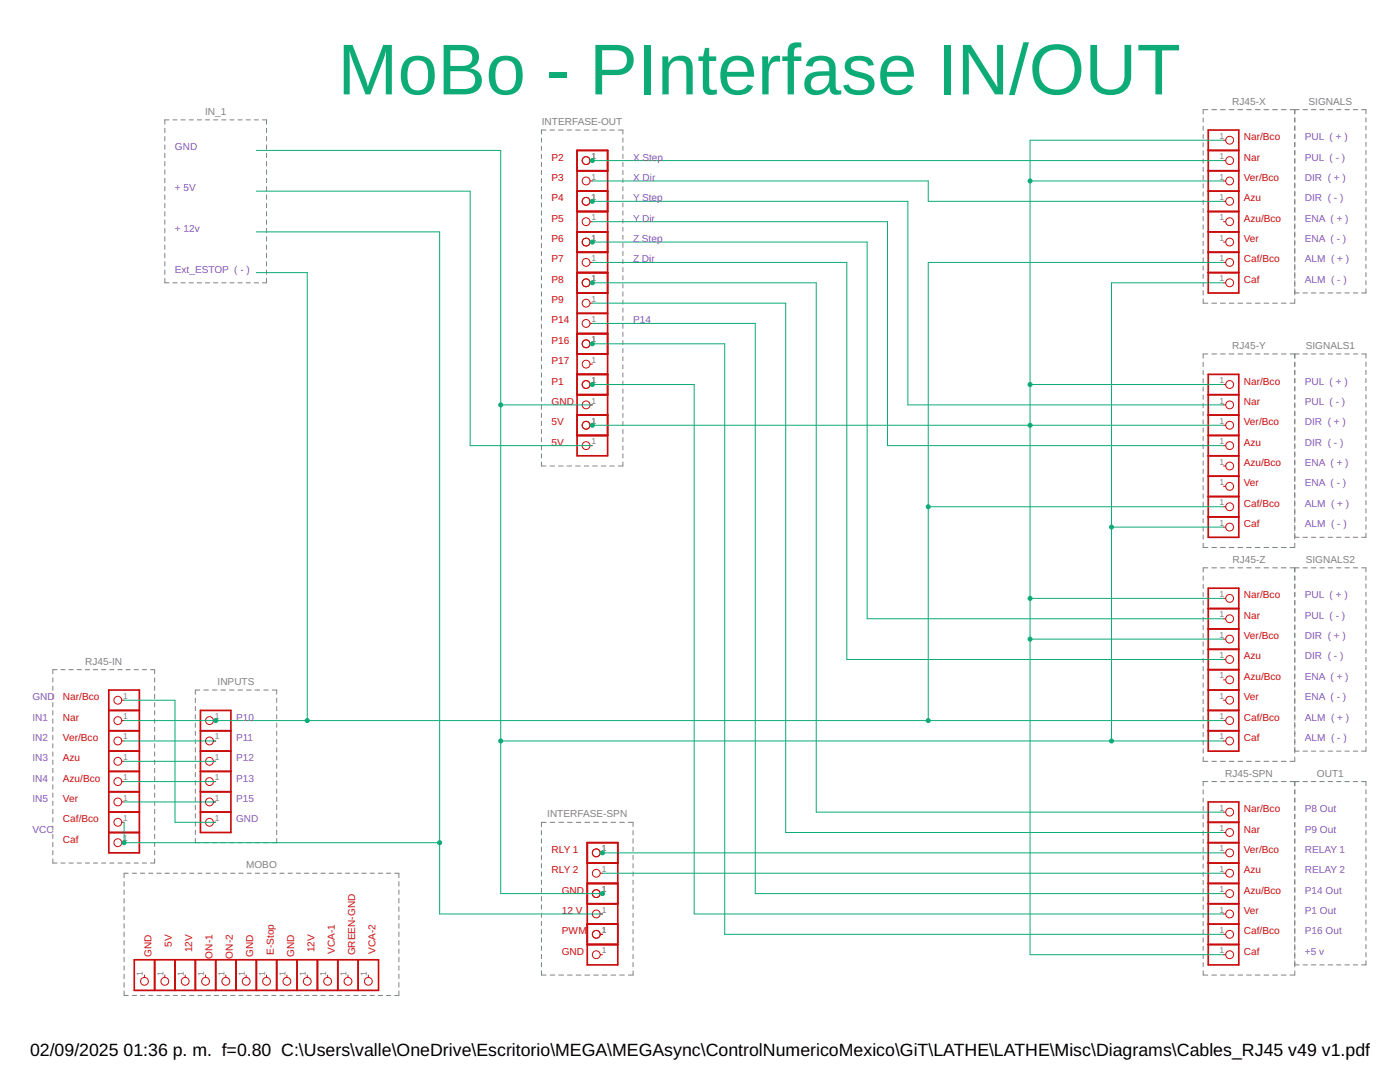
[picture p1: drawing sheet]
<svg xmlns="http://www.w3.org/2000/svg" width="279mm" height="216mm" viewBox="0 0 279 216" stroke-linecap="round" stroke-linejoin="round" font-family="sans-serif">
<g fill="none" stroke="#808080" stroke-width=".2">
<path d="M32.9 25.6v.9M32.9 27.2v.9M32.9 28.9v.9M32.9 30.6v.9M32.9 32.2v.9M32.9 33.9v.9M32.9 35.6v.8M32.9 37.2v.9M32.9 38.9v.9M33.7 23.9h-.8v.9M34.5 23.9h.8M36.1 23.9h.9"/>
<path d="M37.8 23.9h.8M39.4 23.9h.8M41 23.9h.8M42.6 23.9h.9M44.3 23.9h.8M45.9 23.9h.8M47.5 23.9h.8M49.1 23.9h.9M50.8 23.9h.8M52.4 23.9h.8v.9M53.2 25.6v.9M53.2 27.2v.9"/>
<path d="M53.2 28.9v.9M53.2 30.6v.9M53.2 32.2v.9M53.2 33.9v.9M53.2 35.6v.8M53.2 37.2v.9M53.2 38.9v.9M108.1 27.6v.8M108.1 29.2v.8M108.1 30.8v.8M108.1 32.4v.8M108.1 34v.8"/>
<path d="M108.1 35.6v.8M108.1 37.3v.8M108.1 38.9v.8M109 26h-.9v.8M109.7 26h1M111.5 26h.9M113.2 26h.9M114.9 26h.9M116.6 26h.9M118.3 26h.9M120 26h.9M121.7 26h.9"/>
<path d="M123.4 26h.9v.8M124.3 27.6v.8M124.3 29.2v.8M124.3 30.8v.8M124.3 32.4v.8M124.3 34v.8M124.3 35.6v.8M124.3 37.3v.8M124.3 38.9v.8M240.1 23.5v.9M240.1 25.2v.8M240.1 26.8v.8"/>
<path d="M240.1 28.4v.9M240.1 30.1v.8M240.1 31.7v.9M240.1 33.4v.8M240.1 35v.9M240.1 36.7v.8M240.1 38.3v.8M240.1 39.9v.9M241 21.9h-.9v.8M241.9 21.9h.9M243.6 21.9h.9M245.3 21.9h1"/>
<path d="M247.1 21.9h.9M248.8 21.9h.9M250.5 21.9h1M252.3 21.9h.9M254 21.9h.9M255.7 21.9h1M257.5 21.9h1.8M258.4 21.9v.8M258.4 23.5v.9M258.4 25.1v.9M258.4 26.8v.8M258.4 28.4v.9"/>
<path d="M258.4 30v.9M258.4 31.6v1M258.4 33.3v.9M258.4 34.9v1M258.4 36.5v1M258.4 38.1v1M258.4 39.8v1M260.1 21.9h.8M261.7 21.9h.9M263.4 21.9h.9M265.1 21.9h.8M266.7 21.9h.9"/>
<path d="M268.4 21.9h.9M270.1 21.9h.9M271.7 21.9h.9v.8M272.6 23.5v.8M272.6 25.1v.9M272.6 26.8v.8M272.6 28.4v.8M272.6 30v.8M272.6 31.6v.8M272.6 33.3v.8M272.6 34.9v.8M272.6 36.5v.8"/>
<path d="M272.6 38.1v.8M272.6 39.8v.8M32.9 40.6v.8M32.9 42.2v.9M32.9 43.9v.9M32.9 45.6v.8M32.9 47.2v.9M32.9 48.9v.9M32.9 50.6v.8M32.9 52.2v.9M32.9 53.9v.9M32.9 55.6v.8h.8"/>
<path d="M34.5 56.4h.8M36.1 56.4h.9M37.8 56.4h.8M39.4 56.4h.8M41 56.4h.8M42.6 56.4h.9M44.3 56.4h.8M45.9 56.4h.8M47.5 56.4h.8M49.1 56.4h.9M50.8 56.4h.8M53.2 40.6v.8"/>
<path d="M53.2 42.2v.9M53.2 43.9v.9M53.2 45.6v.8M53.2 47.2v.9M53.2 48.9v.9M53.2 50.6v.8M53.2 52.2v.9M53.2 53.9v.9M53.2 55.6v.8h-.8M108.1 40.5v.8M108.1 42.1v.8M108.1 43.7v.8"/>
<path d="M108.1 45.3v.8M108.1 46.9v.9M108.1 48.6v.8M108.1 50.2v.8M108.1 51.8v.8M108.1 53.4v.8M108.1 55v.8M108.1 56.6v.8M108.1 58.3v.8M108.1 59.9v.8M124.3 40.5v.8M124.3 42.1v.8"/>
<path d="M124.3 43.7v.8M124.3 45.3v.8M124.3 46.9v.9M124.3 48.6v.8M124.3 50.2v.8M124.3 51.8v.8M124.3 53.4v.8M124.3 55v.8M124.3 56.6v.8M124.3 58.3v.8M124.3 59.9v.8M240.1 41.6v.8"/>
<path d="M240.1 43.2v.9M240.1 44.9v.8M240.1 46.5v.8M240.1 48.2v.8M240.1 49.8v.8M240.1 51.4v.9M240.1 53.1v.8M240.1 54.7v.9M240.1 56.4v.8M240.1 58v.8M240.1 59.6v.9h.9M258.4 41.4v1"/>
<path d="M258.4 43v1.1M258.4 44.6v1.1M258.4 46.2v1.1M258.4 47.9v1.1M258.4 49.5v1.1M258.4 51.1v1.2M258.4 52.7v1.2M258.4 54.4v1.2M258.4 56v1.2M258.4 57.6v1.2M258.4 59.6v.9h-.9M258.4 58.5h.9"/>
<path d="M260.1 58.5h.8M261.7 58.5h.9M263.4 58.5h.9M265.1 58.5h.8M266.7 58.5h.9M268.4 58.5h.9M270.1 58.5h.9M272.6 41.4v.8M272.6 43v.8M272.6 44.6v.9M272.6 46.2v.9M272.6 47.9v.8"/>
<path d="M272.6 49.5v.8M272.6 51.1v.9M272.6 52.7v.9M272.6 54.4v.8M272.6 56v.8M272.6 57.6v.9h-.9M108.1 61.5v.8M108.1 63.1v.8M108.1 64.7v.8M108.1 66.3v.8M108.1 67.9v.9M108.1 69.6v.8"/>
<path d="M108.1 71.2v.8M108.1 72.8v.8M108.1 74.4v.8M108.1 76v.8M108.1 77.6v.8M108.1 79.2v.9M124.3 61.5v.8M124.3 63.1v.8M124.3 64.7v.8M124.3 66.3v.8M124.3 67.9v.9M124.3 69.6v.8"/>
<path d="M124.3 71.2v.8M124.3 72.8v.8M124.3 74.4v.8M124.3 76v.8M124.3 77.6v.8M124.3 79.2v.9M240.1 72.3v.8M240.1 73.9v.9M240.1 75.6v.8M240.1 77.2v.8M240.1 78.8v.9M241 70.6h-.9v.9"/>
<path d="M241.9 60.5h.9M241.9 70.6h.9M243.6 60.5h.9M243.6 70.6h.9M245.3 60.5h1M245.3 70.6h1M247.1 60.5h.9M247.1 70.6h.9M248.8 60.5h.9M248.8 70.6h.9M250.5 60.5h1M250.5 70.6h1"/>
<path d="M252.3 60.5h.9M252.3 70.6h.9M254 60.5h.9M254 70.6h.9M255.7 60.5h1M255.7 70.6h1M257.5 70.6h1.8M258.4 70.6v.9M258.4 72.3v.8M258.4 73.9v.9M258.4 75.5v.9M258.4 77.1v.9"/>
<path d="M258.4 78.8v.9M260.1 70.6h.8M261.7 70.6h.9M263.4 70.6h.9M265.1 70.6h.8M266.7 70.6h.9M268.4 70.6h.9M270.1 70.6h.9M271.7 70.6h.9v.9M272.6 72.3v.8M272.6 73.9v.8M272.6 75.5v.8"/>
<path d="M272.6 77.1v.9M272.6 78.8v.8M108.1 80.9v.8M108.1 82.5v.8M108.1 84.1v.8M108.1 85.7v.8M108.1 87.3v.8M108.1 88.9v.9M108.1 90.6v.8M108.1 92.2v.8h.9M109.7 93h1M111.5 93h.9"/>
<path d="M113.2 93h.9M114.9 93h.9M116.6 93h.9M118.3 93h.9M120 93h.9M121.7 93h.9M124.3 80.9v.8M124.3 82.5v.8M124.3 84.1v.8M124.3 85.7v.8M124.3 87.3v.8M124.3 88.9v.9"/>
<path d="M124.3 90.6v.8M124.3 92.2v.8h-.9M240.1 80.5v.8M240.1 82.1v.9M240.1 83.8v.8M240.1 85.4v.9M240.1 87.1v.8M240.1 88.7v.8M240.1 90.3v.9M240.1 92v.8M240.1 93.6v.9M240.1 95.3v.8"/>
<path d="M240.1 96.9v.8M240.1 98.6v.8M258.4 80.4v.9M258.4 82v1M258.4 83.6v1M258.4 85.3v1M258.4 86.9v1M258.4 88.5v1M258.4 90.1v1.1M258.4 91.8v1M258.4 93.4v1.1M258.4 95v1.1"/>
<path d="M258.4 96.6v1.1M258.4 98.3v1.1M258.4 99.9v1.1M272.6 80.4v.8M272.6 82v.8M272.6 83.6v.9M272.6 85.3v.8M272.6 86.9v.8M272.6 88.5v.8M272.6 90.1v.9M272.6 91.8v.8M272.6 93.4v.8"/>
<path d="M272.6 95v.8M272.6 96.6v.9M272.6 98.3v.8M272.6 99.9v.8M240.1 100.2v.8M240.1 101.8v.9M240.1 103.5v.8M240.1 105.1v.9M240.1 106.8v.8M240.1 108.4v.8h.9M240.1 114.9v.9M240.1 116.6v.8"/>
<path d="M240.1 118.2v.9M240.1 119.9v.8M241 113.3h-.9v.9M241.9 109.2h.9M241.9 113.3h.9M243.6 109.2h.9M243.6 113.3h.9M245.3 109.2h1M245.3 113.3h1M247.1 109.2h.9M247.1 113.3h.9M248.8 109.2h.9"/>
<path d="M248.8 113.3h.9M250.5 109.2h1M250.5 113.3h1M252.3 109.2h.9M252.3 113.3h.9M254 109.2h.9M254 113.3h.9M255.7 109.2h1M255.7 113.3h1M257.5 113.3h1.8M258.4 101.5v1.2M258.4 103.1v1.2"/>
<path d="M258.4 104.8v1.2M258.4 106.4v1.2M258.4 108.4v.8h-.9M258.4 113.3v.9M258.4 114.9v.9M258.4 116.5v.9M258.4 118.2v.9M258.4 119.8v.9M258.4 107.2h.9M260.1 113.3h.8M260.1 107.2h.8M261.7 113.3h.9"/>
<path d="M261.7 107.2h.9M263.4 113.3h.9M263.4 107.2h.9M265.1 113.3h.8M265.1 107.2h.8M266.7 113.3h.9M266.7 107.2h.9M268.4 113.3h.9M268.4 107.2h.9M270.1 113.3h.9M270.1 107.2h.9M271.7 113.3h.9v.8"/>
<path d="M272.6 101.5v.8M272.6 103.1v.9M272.6 104.8v.8M272.6 106.4v.8h-.9M272.6 114.9v.9M272.6 116.5v.9M272.6 118.2v.8M272.6 119.8v.8M10.5 135.3v.8M10.5 136.9v.9M10.5 138.5v.9M11.4 133.6h-.9v.9"/>
<path d="M12.2 133.6h.8M13.8 133.6h.8M15.4 133.6h.8M17 133.6h.9M18.6 133.6h.9M20.3 133.6h.8M21.9 133.6h.8M23.5 133.6h.9M25.1 133.6h.9M26.8 133.6h.8M28.4 133.6h.8M30 133.6h.9v.9"/>
<path d="M30.9 135.3v.8M30.9 136.9v.9M30.9 138.5v.9M39 139.3v.9M39.9 137.7h-.9v.8M40.7 137.7h.9M42.4 137.7h.9M44.1 137.7h.9M45.8 137.7h.9M47.5 137.7h.9M49.2 137.7h.9M50.9 137.7h.9"/>
<path d="M52.6 137.7h.9M54.3 137.7h.9v.8M55.2 139.3v.9M240.1 121.5v.8M240.1 123.1v.9M240.1 124.8v.8M240.1 126.4v.9M240.1 128.1v.8M240.1 129.7v.9M240.1 131.4v.8M240.1 133v.8M240.1 134.6v.9"/>
<path d="M240.1 136.3v.8M240.1 137.9v.9M240.1 139.6v.8M258.4 121.4v.9M258.4 123v1M258.4 124.7v.9M258.4 126.3v1M258.4 127.9v1M258.4 129.5v1.1M258.4 131.2v1M258.4 132.8v1M258.4 134.4v1.1"/>
<path d="M258.4 136.1v1M258.4 137.7v1.1M258.4 139.3v1.1M272.6 121.4v.9M272.6 123v.9M272.6 124.7v.8M272.6 126.3v.8M272.6 127.9v.9M272.6 129.5v.9M272.6 131.2v.8M272.6 132.8v.8M272.6 134.4v.9"/>
<path d="M272.6 136.1v.8M272.6 137.7v.8M272.6 139.3v.8M10.5 140.2v.8M10.5 141.8v.9M10.5 143.5v.8M10.5 145.1v.8M10.5 146.7v.9M10.5 148.4v.8M10.5 150v.9M10.5 151.7v.8M10.5 153.3v.9"/>
<path d="M10.5 155v.8M10.5 156.6v.8M10.5 158.2v.9M10.5 159.9v.8M30.9 140.2v.8M30.9 141.8v.9M30.9 143.5v.8M30.9 145.1v.8M30.9 146.7v.9M30.9 148.4v.8M30.9 150v.9M30.9 151.7v.8"/>
<path d="M30.9 153.3v.9M30.9 155v.8M30.9 156.6v.8M30.9 158.2v.9M30.9 159.9v.8M39 141v.8M39 142.6v.9M39 144.3v.8M39 145.9v.8M39 147.6v.8M39 149.2v.9M39 150.9v.8"/>
<path d="M39 152.5v.8M39 154.1v.9M39 155.8v.8M39 157.4v.9M39 159.1v.8M55.2 141v.8M55.2 142.6v.9M55.2 144.3v.8M55.2 145.9v.8M55.2 147.6v.8M55.2 149.2v.9M55.2 150.9v.8"/>
<path d="M55.2 152.5v.8M55.2 154.1v.9M55.2 155.8v.8M55.2 157.4v.9M55.2 159.1v.8M240.1 141.2v.8M240.1 142.9v.8M240.1 144.5v.8M240.1 146.1v.9M240.1 147.8v.8M240.1 149.4v.9M240.1 151.1v.8h.9"/>
<path d="M240.1 157.6v.9M240.1 159.3v.8M241 156h-.9v.8M241.9 151.9h.9M241.9 156h.9M243.6 151.9h.9M243.6 156h.9M245.3 151.9h1M245.3 156h1M247.1 151.9h.9M247.1 156h.9M248.8 151.9h.9"/>
<path d="M248.8 156h.9M250.5 151.9h1M250.5 156h1M252.3 151.9h.9M252.3 156h.9M254 151.9h.9M254 156h.9M255.7 151.9h1M255.7 156h1M257.5 156h1.8M258.4 140.9v1.1M258.4 142.6v1.1"/>
<path d="M258.4 144.2v1.1M258.4 145.8v1.2M258.4 147.4v1.2M258.4 149.1v1.2M258.4 151.1v.8h-.9M258.4 156v.8M258.4 157.6v.9M258.4 159.2v.9M258.4 149.9h.9M260.1 156h.8M260.1 149.9h.8M261.7 156h.9"/>
<path d="M261.7 149.9h.9M263.4 156h.9M263.4 149.9h.9M265.1 156h.8M265.1 149.9h.8M266.7 156h.9M266.7 149.9h.9M268.4 156h.9M268.4 149.9h.9M270.1 156h.9M270.1 149.9h.9M271.7 156h.9v.8"/>
<path d="M272.6 140.9v.9M272.6 142.6v.8M272.6 144.2v.8M272.6 145.8v.8M272.6 147.4v.9M272.6 149.1v.8h-.9M272.6 157.6v.8M272.6 159.2v.8M10.5 161.5v.9M10.5 163.2v.8M10.5 164.8v.9M10.5 166.5v.8"/>
<path d="M10.5 168.1v.8M10.5 169.7v.9M10.5 171.4v.8h.9M12.2 172.2h.8M13.8 172.2h.8M15.4 172.2h.8M17 172.2h.9M18.6 172.2h.9M20.3 172.2h.8M21.9 172.2h.8M23.5 172.2h.9M24.8 175.9v.9"/>
<path d="M24.8 177.6v.9M24.8 179.3v.9M25.1 172.2h.9M25.6 174.2h-.8v.9M26.4 174.2h.8M26.8 172.2h.8M28 174.2h.9M28.4 172.2h.8M29.7 174.2h.8M30.9 161.5v.9M30.9 163.2v.8M30.9 164.8v.9"/>
<path d="M30.9 166.5v.8M30.9 168.1v.8M30.9 169.7v.9M30.9 171.4v.8h-.9M31.3 174.2h.9M32.9 174.2h.9M34.6 174.2h.8M36.2 174.2h.9M37.8 174.2h.9M39 160.7v.9M39 162.4v.8M39 164v.9"/>
<path d="M39 165.7v.8M39 167.3v.8h.9M39.5 174.2h.8M40.7 168.1h.9M41.1 174.2h.9M42.4 168.1h.9M42.8 174.2h.8M44.1 168.1h.9M44.4 174.2h.8M45.8 168.1h.9M46 174.2h.9M47.5 168.1h.9"/>
<path d="M47.7 174.2h.8M49.2 168.1h.9M49.3 174.2h.8M50.9 168.1h.9M50.9 174.2h.9M52.6 174.2h.8M52.6 168.1h.9M54.2 174.2h.9M55.2 160.7v.9M55.2 162.4v.8M55.2 164v.9M55.2 165.7v.8"/>
<path d="M55.2 167.3v.8h-.9M55.9 174.2h.8M57.5 174.2h.8M59.1 174.2h.9M60.8 174.2h.8M62.4 174.2h.8M64.1 174.2h.8M65.7 174.2h.8M67.3 174.2h.9M69 174.2h.8M70.6 174.2h.8M72.2 174.2h.9"/>
<path d="M73.9 174.2h.8M75.5 174.2h.8M77.1 174.2h.9M78.8 174.2h.8v.9M79.6 175.9v.9M79.6 177.6v.9M79.6 179.3v.9M108.1 165.7v.9M108.1 167.4v.8M108.1 169v.9M108.1 170.7v.8M108.1 172.3v.9"/>
<path d="M108.1 174v.8M108.1 175.6v.9M108.1 177.2v.9M108.1 178.9v.8M109 164.1h-.9v.8M109.8 164.1h.9M111.5 164.1h1M113.3 164.1h.9M115 164.1h.9M116.7 164.1h1M118.5 164.1h.9M120.2 164.1h.9"/>
<path d="M121.9 164.1h1M123.7 164.1h.9M125.4 164.1h.9v.8M126.3 165.7v.9M126.3 167.4v.8M126.3 169v.9M126.3 170.7v.8M126.3 172.3v.9M126.3 174v.8M126.3 175.6v.9M126.3 177.2v.9M126.3 178.9v.8"/>
<path d="M240.1 160.9v.8M240.1 162.5v.9M240.1 164.2v.8M240.1 165.8v.9M240.1 167.4v.9M240.1 169.1v.8M240.1 170.7v.9M240.1 172.4v.8M240.1 174v.9M240.1 175.7v.8M240.1 177.3v.8M240.1 178.9v.9"/>
<path d="M258.4 160.8v.9M258.4 162.5v.9M258.4 164.1v.9M258.4 165.7v1M258.4 167.3v1M258.4 169v.9M258.4 170.6v1M258.4 172.2v1M258.4 173.8v1.1M258.4 175.5v1M258.4 177.1v1M258.4 178.7v1.1"/>
<path d="M272.6 160.8v.9M272.6 162.5v.8M272.6 164.1v.8M272.6 165.7v.8M272.6 167.3v.9M272.6 169v.8M272.6 170.6v.8M272.6 172.2v.8M272.6 173.8v.9M272.6 175.5v.8M272.6 177.1v.8M272.6 178.7v.8"/>
<path d="M24.8 181v.8M24.8 182.6v.9M24.8 184.3v.9M24.8 186v.9M24.8 187.7v.9M24.8 189.4v.8M24.8 191v.9M24.8 192.7v.9M24.8 194.4v.9M24.8 196.1v.9M24.8 197.7v.9h.8M26.4 198.6h.8"/>
<path d="M28 198.6h.9M29.7 198.6h.8M31.3 198.6h.9M32.9 198.6h.9M34.6 198.6h.8M36.2 198.6h.9M37.8 198.6h.9M39.5 198.6h.8M41.1 198.6h.9M42.8 198.6h.8M44.4 198.6h.8M46 198.6h.9"/>
<path d="M47.7 198.6h.8M49.3 198.6h.8M50.9 198.6h.9M52.6 198.6h.8M54.2 198.6h.9M55.9 198.6h.8M57.5 198.6h.8M59.1 198.6h.9M60.8 198.6h.8M62.4 198.6h.8M64.1 198.6h.8M65.7 198.6h.8"/>
<path d="M67.3 198.6h.9M69 198.6h.8M70.6 198.6h.8M72.2 198.6h.9M73.9 198.6h.8M75.5 198.6h.8M77.1 198.6h.9M79.6 181v.8M79.6 182.6v.9M79.6 184.3v.9M79.6 186v.9M79.6 187.7v.9"/>
<path d="M79.6 189.4v.8M79.6 191v.9M79.6 192.7v.9M79.6 194.4v.9M79.6 196.1v.9M79.6 197.7v.9h-.8M108.1 180.6v.8M108.1 182.2v.8M108.1 183.8v.9M108.1 185.5v.8M108.1 187.1v.9M108.1 188.8v.8"/>
<path d="M108.1 190.4v.9M108.1 192.1v.8M108.1 193.7v.9h.9M109.8 194.6h.9M111.5 194.6h1M113.3 194.6h.9M115 194.6h.9M116.7 194.6h1M118.5 194.6h.9M120.2 194.6h.9M121.9 194.6h1M123.7 194.6h.9"/>
<path d="M126.3 193.7v.9h-.9M126.3 180.6v.8M126.3 182.2v.8M126.3 183.8v.9M126.3 185.5v.8M126.3 187.1v.9M126.3 188.8v.8M126.3 190.4v.9M126.3 192.1v.8M240.1 180.6v.8M240.1 182.2v.9M240.1 183.9v.8"/>
<path d="M240.1 185.5v.9M240.1 187.2v.8M240.1 188.8v.8M240.1 190.4v.9M240.1 192.1v.8M240.1 193.7v.9h.9M241.9 194.6h.9M243.6 194.6h.9M245.3 194.6h1M247.1 194.6h.9M248.8 194.6h.9M250.5 194.6h1"/>
<path d="M252.3 194.6h.9M254 194.6h.9M255.7 194.6h1M258.4 180.3v1.1M258.4 182v1.1M258.4 183.6v1.1M258.4 185.2v1.2M258.4 186.8v1.2M258.4 188.5v1.1M258.4 190.1v1.2M258.4 191.7v1.2M258.4 193.7v.9h-.9"/>
<path d="M258.4 192.5h.9M260.1 192.5h.8M261.7 192.5h.9M263.4 192.5h.9M265.1 192.5h.8M266.7 192.5h.9M268.4 192.5h.9M270.1 192.5h.9M272.6 180.3v.9M272.6 182v.8M272.6 183.6v.8M272.6 185.2v.8"/>
<path d="M272.6 186.8v.9M272.6 188.5v.8M272.6 190.1v.8M272.6 191.7v.8h-.9"/>
</g>
<g fill="none" stroke="#c90d0c" stroke-width=".34">
<path d="M115.2 30h6.1v61h-6.1zM115.2 34.1h6.1M115.2 38.1h6.1M241.1 30h6.1M241.1 26h6.1v32.5h-6.1zM241.1 34.1h6.1M241.1 38.1h6.1M115.2 42.2h6.1M115.2 46.3h6.1M115.2 50.3h6.1M115.2 54.4h6.1M115.2 58.5h6.1"/>
<path d="M241.1 42.2h6.1M241.1 46.3h6.1M241.1 50.3h6.1M241.1 54.4h6.1M115.2 62.5h6.1M115.2 66.6h6.1M115.2 70.6h6.1M115.2 74.7h6.1M115.2 78.8h6.1M241.1 74.7h6.1v32.5h-6.1zM241.1 78.8h6.1M115.2 82.8h6.1"/>
<path d="M115.2 86.9h6.1M241.1 82.8h6.1M241.1 86.9h6.1M241.1 91h6.1M241.1 95h6.1M241.1 99.1h6.1M241.1 117.4h6.1v32.5h-6.1zM241.1 103.1h6.1M21.7 137.7h6.1v32.5h-6.1zM241.1 121.4h6.1M241.1 125.5h6.1M241.1 129.6h6.1"/>
<path d="M241.1 133.6h6.1M241.1 137.7h6.1M21.7 141.8h6.1M21.7 145.8h6.1M21.7 149.9h6.1M21.7 153.9h6.1M21.7 158h6.1M40 141.8h6.1v24.3h-6.1zM40 145.8h6.1M40 149.9h6.1M40 153.9h6.1M40 158h6.1"/>
<path d="M241.1 141.8h6.1M241.1 145.8h6.1M21.7 162.1h6.1M21.7 166.1h6.1M40 162.1h6.1M117.2 168.1h6.1v24.4h-6.1zM117.2 172.2h6.1M117.2 176.3h6.1M241.1 160h6.1v32.5h-6.1zM241.1 164.1h6.1M241.1 168.1h6.1M241.1 172.2h6.1"/>
<path d="M241.1 176.3h6.1M26.8 191.5h48.7v6.1h-48.7zM30.9 191.5v6.1M34.9 191.5v6.1M39 191.5v6.1M43.1 191.5v6.1M47.1 191.5v6.1M51.2 191.5v6.1M55.2 191.5v6.1M59.3 191.5v6.1M63.4 191.5v6.1M67.4 191.5v6.1"/>
<path d="M71.5 191.5v6.1M117.2 180.3h6.1M117.2 184.4h6.1M117.2 188.5h6.1M241.1 180.3h6.1M241.1 184.4h6.1M241.1 188.5h6.1"/>
</g>
<g fill="none" stroke="#c90d0c" stroke-width=".2">
<path d="M117.8 32h.4M117.8 36.1h.4M244.2 28h.4M244.2 32h.4M244.2 36.1h.4M117.8 40.2h.4M117.8 44.2h.4M117.8 48.3h.4M117.8 52.4h.4M117.8 56.4h.4M244.2 40.2h.4M244.2 44.2h.4"/>
<path d="M244.2 48.3h.4M244.2 52.4h.4M244.2 56.4h.4M117.8 60.5h.4M117.8 64.5h.4M117.8 68.6h.4M117.8 72.7h.4M117.8 76.7h.4M244.2 76.7h.4M117.8 80.8h.4M117.8 84.9h.4M117.8 88.9h.4"/>
<path d="M244.2 80.8h.4M244.2 84.9h.4M244.2 88.9h.4M244.2 93h.4M244.2 97h.4M244.2 101.1h.4M244.2 105.2h.4M244.2 119.4h.4M24.3 139.7h.5M244.2 123.5h.4M244.2 127.5h.4M244.2 131.6h.4"/>
<path d="M244.2 135.7h.4M244.2 139.7h.4M24.3 143.8h.5M24.3 147.8h.5M24.3 151.9h.5M24.3 156h.5M42.6 143.8h.5M42.6 147.8h.5M42.6 151.9h.5M42.6 156h.5M244.2 143.8h.4M244.2 147.8h.4"/>
<path d="M24.3 160h.5M24.3 164.1h.5M24.3 168.1h.5M42.6 160h.5M42.6 164.1h.5M119.8 170.2h.4M119.8 174.2h.4M119.8 178.3h.4M244.2 162.1h.4M244.2 166.1h.4M244.2 170.2h.4M244.2 174.2h.4"/>
<path d="M244.2 178.3h.4M28.8 194.6v.4M32.9 194.6v.4M37 194.6v.4M41 194.6v.4M45.1 194.6v.4M49.1 194.6v.4M53.2 194.6v.4M57.3 194.6v.4M61.3 194.6v.4M65.4 194.6v.4M69.4 194.6v.4"/>
<path d="M73.5 194.6v.4M119.8 182.4h.4M119.8 186.4h.4M119.8 190.5h.4M244.2 182.4h.4M244.2 186.4h.4M244.2 190.5h.4"/>
<circle cx="117" cy="36.1" r=".78"/>
<circle cx="117" cy="32" r=".78"/>
<circle cx="245.4" cy="36.1" r=".78"/>
<circle cx="245.4" cy="28" r=".78"/>
<circle cx="245.4" cy="32" r=".78"/>
<circle cx="117" cy="40.2" r=".78"/>
<circle cx="117" cy="56.4" r=".78"/>
<circle cx="117" cy="48.3" r=".78"/>
<circle cx="117" cy="44.2" r=".78"/>
<circle cx="117" cy="52.4" r=".78"/>
<circle cx="245.4" cy="48.3" r=".78"/>
<circle cx="245.4" cy="52.4" r=".78"/>
<circle cx="245.4" cy="44.2" r=".78"/>
<circle cx="245.4" cy="56.4" r=".78"/>
<circle cx="245.4" cy="40.2" r=".78"/>
<circle cx="117" cy="60.5" r=".78"/>
<circle cx="117" cy="72.7" r=".78"/>
<circle cx="117" cy="68.6" r=".78"/>
<circle cx="117" cy="64.5" r=".78"/>
<circle cx="117" cy="76.7" r=".78"/>
<circle cx="245.4" cy="76.7" r=".78"/>
<circle cx="117" cy="80.8" r=".78"/>
<circle cx="117" cy="88.9" r=".78"/>
<circle cx="117" cy="84.9" r=".78"/>
<circle cx="245.4" cy="80.8" r=".78"/>
<circle cx="245.4" cy="84.9" r=".78"/>
<circle cx="245.4" cy="93" r=".78"/>
<circle cx="245.4" cy="88.9" r=".78"/>
<circle cx="245.4" cy="97" r=".78"/>
<circle cx="245.4" cy="119.4" r=".78"/>
<circle cx="245.4" cy="101.1" r=".78"/>
<circle cx="245.4" cy="105.2" r=".78"/>
<circle cx="23.5" cy="139.7" r=".78"/>
<circle cx="245.4" cy="127.5" r=".78"/>
<circle cx="245.4" cy="131.6" r=".78"/>
<circle cx="245.4" cy="135.7" r=".78"/>
<circle cx="245.4" cy="139.7" r=".78"/>
<circle cx="245.4" cy="123.5" r=".78"/>
<circle cx="23.5" cy="147.8" r=".78"/>
<circle cx="23.5" cy="151.9" r=".78"/>
<circle cx="23.5" cy="156" r=".78"/>
<circle cx="23.5" cy="143.8" r=".78"/>
<circle cx="41.8" cy="151.9" r=".78"/>
<circle cx="41.8" cy="143.8" r=".78"/>
<circle cx="41.8" cy="147.8" r=".78"/>
<circle cx="41.8" cy="156" r=".78"/>
<circle cx="245.4" cy="143.8" r=".78"/>
<circle cx="245.4" cy="147.8" r=".78"/>
<circle cx="23.5" cy="168.1" r=".78"/>
<circle cx="23.5" cy="160" r=".78"/>
<circle cx="23.5" cy="164.1" r=".78"/>
<circle cx="41.8" cy="164.1" r=".78"/>
<circle cx="41.8" cy="160" r=".78"/>
<circle cx="119" cy="170.2" r=".78"/>
<circle cx="119" cy="174.2" r=".78"/>
<circle cx="119" cy="178.3" r=".78"/>
<circle cx="245.4" cy="170.2" r=".78"/>
<circle cx="245.4" cy="174.2" r=".78"/>
<circle cx="245.4" cy="162.1" r=".78"/>
<circle cx="245.4" cy="166.1" r=".78"/>
<circle cx="245.4" cy="178.3" r=".78"/>
<circle cx="28.8" cy="195.8" r=".78"/>
<circle cx="32.9" cy="195.8" r=".78"/>
<circle cx="37" cy="195.8" r=".78"/>
<circle cx="41" cy="195.8" r=".78"/>
<circle cx="45.1" cy="195.8" r=".78"/>
<circle cx="49.1" cy="195.8" r=".78"/>
<circle cx="53.2" cy="195.8" r=".78"/>
<circle cx="57.3" cy="195.8" r=".78"/>
<circle cx="61.3" cy="195.8" r=".78"/>
<circle cx="65.4" cy="195.8" r=".78"/>
<circle cx="69.4" cy="195.8" r=".78"/>
<circle cx="73.5" cy="195.8" r=".78"/>
<circle cx="119" cy="182.4" r=".78"/>
<circle cx="119" cy="186.4" r=".78"/>
<circle cx="119" cy="190.5" r=".78"/>
<circle cx="245.4" cy="190.5" r=".78"/>
<circle cx="245.4" cy="182.4" r=".78"/>
<circle cx="245.4" cy="186.4" r=".78"/>
</g>
<g fill="none" stroke="#0dab76" stroke-width=".2">
<path d="M51.2 38.1h42.6v50.8h24.4M51.2 30h48.7v148.3h20.3M118.2 32h126M118.2 36.1h67.1v4.1h58.9M205.6 36.1h38.6M244.2 28h-38.6v162.5h38.6M51.2 46.3h36.5v136.1h32.5M51.2 54.4h10.1v89.4M118.2 40.2h63v40.6h63M118.2 48.3h54.9v75.2h71.1M118.2 56.4h44.7v105.7h81.3M118.2 44.2h58.9v44.7h67.1"/>
<path d="M118.2 52.4h50.8v79.2h75.2M244.2 56.4h-22.4v91.4M244.2 52.4h-58.9v91.4M118.2 68.6h26.4v117.8h99.6M118.2 76.7h20.3v105.7h105.7M118.2 64.5h32.5v113.8h93.5M118.2 60.5h38.6v105.6h87.4M205.6 76.7h38.6M99.9 80.8h18.3M118.2 84.9h126M185.3 101.1h58.9M205.6 119.4h38.6"/>
<path d="M221.8 105.2h22.4M24.8 139.7h10.1v24.4h8.2M205.6 127.5h38.6M24.8 147.8h18.3M24.8 143.8h219.4M24.8 151.9h18.3M24.8 156h18.3M99.9 147.8h144.3M24.8 160h18.3M24.8 164.1v4h62.9M120.2 170.2h124M120.2 174.2h124"/>
</g>
<g fill="#0dab76" stroke="#0dab76" stroke-width=".2">
<circle cx="118.2" cy="32" r=".4"/>
<circle cx="118.2" cy="40.2" r=".4"/>
<circle cx="118.2" cy="48.3" r=".4"/>
<circle cx="118.2" cy="56.4" r=".4"/>
<circle cx="118.2" cy="68.6" r=".4"/>
<circle cx="118.2" cy="76.7" r=".4"/>
<circle cx="118.2" cy="84.9" r=".4"/>
<circle cx="205.6" cy="84.9" r=".4"/>
<circle cx="205.6" cy="76.7" r=".4"/>
<circle cx="205.6" cy="36.1" r=".4"/>
<circle cx="205.6" cy="119.4" r=".4"/>
<circle cx="205.6" cy="127.5" r=".4"/>
<circle cx="99.9" cy="80.8" r=".4"/>
<circle cx="99.9" cy="147.8" r=".4"/>
<circle cx="120.2" cy="178.3" r=".4"/>
<circle cx="221.8" cy="147.8" r=".4"/>
<circle cx="221.8" cy="105.2" r=".4"/>
<circle cx="120.2" cy="170.2" r=".4"/>
<circle cx="185.3" cy="101.1" r=".4"/>
<circle cx="185.3" cy="143.8" r=".4"/>
<circle cx="43.1" cy="143.8" r=".4"/>
<circle cx="61.3" cy="143.8" r=".4"/>
<circle cx="24.8" cy="168.1" r=".4"/>
<circle cx="87.7" cy="168.1" r=".4"/>
</g>
<text font-size="14.4" fill="#0dab76" x="67.4" y="18.8">MoBo - PInterfase IN/OUT</text>
<g font-size="3.5">
<text x="6" y="210.7">02/09/2025</text>
<text x="24.7" y="210.7">01:36 p. m. f=0.80 C:\Users\valle\OneDrive\Escritorio\MEGA\MEGAsync\ControlNumericoMexico\GiT\LATHE\LATHE\Misc\Diagrams\Cables_RJ45 v49 v1.pdf (She</text>
</g>
<g font-size="2" fill="#808080">
<text x="40.9" y="22.9">IN_1</text>
<text x="245.9" y="20.9">RJ45-X</text>
<text x="261.2" y="20.9">SIGNALS</text>
<text x="108.1" y="24.9">INTERFASE-OUT</text>
<text x="245.9" y="69.6">RJ45-Y</text>
<text x="260.6" y="69.6">SIGNALS1</text>
<text x="245.9" y="112.3">RJ45-Z</text>
<text x="260.6" y="112.3">SIGNALS2</text>
<text x="17" y="132.6">RJ45-IN</text>
<text x="43.4" y="136.7">INPUTS</text>
<text x="244.5" y="154.9">RJ45-SPN</text>
<text x="262.8" y="154.9">OUT1</text>
<text x="109.2" y="163.1">INTERFASE-SPN</text>
<text x="49.1" y="173.2">MOBO</text>
</g>
<g font-size="2" fill="#c90d0c">
<text x="248.2" y="28">Nar/Bco</text>
<text x="110.1" y="32">P2</text>
<text x="248.2" y="32">Nar</text>
<text x="110.1" y="36.1">P3</text>
<text x="110.1" y="40.2">P4</text>
<text x="248.2" y="36.1">Ver/Bco</text>
<text x="248.2" y="40.2">Azu</text>
<text x="110.1" y="44.2">P5</text>
<text x="248.2" y="44.2">Azu/Bco</text>
<text x="110.1" y="48.3">P6</text>
<text x="110.1" y="52.4">P7</text>
<text x="248.2" y="48.3">Ver</text>
<text x="248.2" y="52.4">Caf/Bco</text>
<text x="110.1" y="56.4">P8</text>
<text x="248.2" y="56.4">Caf</text>
<text x="110.1" y="60.5">P9</text>
<text x="110.1" y="64.5">P14</text>
<text x="110.1" y="68.6">P16</text>
<text x="110.1" y="72.7">P17</text>
<text x="110.1" y="76.7">P1</text>
<text x="248.2" y="76.7">Nar/Bco</text>
<text x="110.1" y="80.8">GND</text>
<text x="248.2" y="80.8">Nar</text>
<text x="110.1" y="84.9">5V</text>
<text x="110.1" y="88.9">5V</text>
<text x="248.2" y="84.9">Ver/Bco</text>
<text x="248.2" y="88.9">Azu</text>
<text x="248.2" y="93">Azu/Bco</text>
<text x="248.2" y="97.1">Ver</text>
<text x="248.2" y="101.1">Caf/Bco</text>
<text x="248.2" y="105.2">Caf</text>
<text x="248.2" y="119.4">Nar/Bco</text>
<text x="248.2" y="123.5">Nar</text>
<text x="248.2" y="127.5">Ver/Bco</text>
<text x="248.2" y="131.6">Azu</text>
<text x="248.2" y="135.7">Azu/Bco</text>
<text x="12.6" y="139.7">Nar/Bco</text>
<text x="12.6" y="143.8">Nar</text>
<text x="248.2" y="139.7">Ver</text>
<text x="248.2" y="143.8">Caf/Bco</text>
<text x="12.6" y="147.8">Ver/Bco</text>
<text x="248.2" y="147.8">Caf</text>
<text x="12.6" y="151.9">Azu</text>
<text x="12.6" y="156">Azu/Bco</text>
<text x="12.6" y="160">Ver</text>
<text x="12.6" y="164.1">Caf/Bco</text>
<text x="248.2" y="162.1">Nar/Bco</text>
<text x="248.2" y="166.1">Nar</text>
<text x="12.6" y="168.2">Caf</text>
<text x="110.1" y="170.2">RLY 1</text>
<text x="248.2" y="170.2">Ver/Bco</text>
<text x="110.1" y="174.2">RLY 2</text>
<text x="112.1" y="178.3">GND</text>
<text x="248.2" y="174.2">Azu</text>
<text x="248.2" y="178.3">Azu/Bco</text>
<text x="112.1" y="182.4">12 V</text>
<text x="248.2" y="182.4">Ver</text>
<text x="30.2" y="190.9" transform="rotate(-90 30.2 190.9)">GND</text>
<text x="34.3" y="188.9" transform="rotate(-90 34.3 188.9)">5V</text>
<text x="38.4" y="190" transform="rotate(-90 38.4 190)">12V</text>
<text x="42.4" y="191.3" transform="rotate(-90 42.4 191.3)">ON-1</text>
<text x="46.5" y="191.3" transform="rotate(-90 46.5 191.3)">ON-2</text>
<text x="50.6" y="190.9" transform="rotate(-90 50.6 190.9)">GND</text>
<text x="54.6" y="190.5" transform="rotate(-90 54.6 190.5)">E-Stop</text>
<text x="58.7" y="190.9" transform="rotate(-90 58.7 190.9)">GND</text>
<text x="62.7" y="190" transform="rotate(-90 62.7 190)">12V</text>
<text x="66.8" y="190.3" transform="rotate(-90 66.8 190.3)">VCA-1</text>
<text x="70.9" y="190.6" transform="rotate(-90 70.9 190.6)">GREEN-GND</text>
<text x="74.9" y="190.3" transform="rotate(-90 74.9 190.3)">VCA-2</text>
<text x="112.1" y="186.4">PWM</text>
<text x="112.1" y="190.5">GND</text>
<text x="248.2" y="186.4">Caf/Bco</text>
<text x="248.2" y="190.5">Caf</text>
</g>
<g font-size="2" fill="#8252c2">
<text x="260.4" y="28">PUL ( + )</text>
<text x="34.9" y="30">GND</text>
<text x="126.3" y="32">X Step</text>
<text x="260.4" y="32">PUL ( - )</text>
<text x="34.9" y="38.1">+ 5V</text>
<text x="126.3" y="36.1">X Dir</text>
<text x="126.3" y="40.2">Y Step</text>
<text x="260.4" y="36.1">DIR ( + )</text>
<text x="260.4" y="40.2">DIR ( - )</text>
<text x="34.9" y="46.3">+ 12v</text>
<text x="126.3" y="44.2">Y Dir</text>
<text x="260.4" y="44.2">ENA ( + )</text>
<text x="126.3" y="48.3">Z Step</text>
<text x="126.3" y="52.4">Z Dir</text>
<text x="260.4" y="48.3">ENA ( - )</text>
<text x="260.4" y="52.4">ALM ( + )</text>
<text x="34.9" y="54.4">Ext_ESTOP ( - )</text>
<text x="260.4" y="56.4">ALM ( - )</text>
<text x="126.3" y="64.5">P14</text>
<text x="260.4" y="76.7">PUL ( + )</text>
<text x="260.4" y="80.8">PUL ( - )</text>
<text x="260.4" y="84.9">DIR ( + )</text>
<text x="260.4" y="88.9">DIR ( - )</text>
<text x="260.4" y="93">ENA ( + )</text>
<text x="260.4" y="97.1">ENA ( - )</text>
<text x="260.4" y="101.1">ALM ( + )</text>
<text x="260.4" y="105.2">ALM ( - )</text>
<text x="260.4" y="119.4">PUL ( + )</text>
<text x="260.4" y="123.5">PUL ( - )</text>
<text x="260.4" y="127.5">DIR ( + )</text>
<text x="260.4" y="131.6">DIR ( - )</text>
<text x="260.4" y="135.7">ENA ( + )</text>
<text x="6.5" y="143.8">IN1</text>
<text x="6.5" y="139.7">GND</text>
<text x="47.1" y="143.8">P10</text>
<text x="260.4" y="139.7">ENA ( - )</text>
<text x="260.4" y="143.8">ALM ( + )</text>
<text x="6.5" y="147.8">IN2</text>
<text x="47.1" y="147.8">P11</text>
<text x="260.4" y="147.8">ALM ( - )</text>
<text x="6.5" y="151.9">IN3</text>
<text x="6.5" y="156">IN4</text>
<text x="47.1" y="151.9">P12</text>
<text x="47.1" y="156">P13</text>
<text x="6.5" y="160">IN5</text>
<text x="47.1" y="160">P15</text>
<text x="6.5" y="166.1">VCC</text>
<text x="47.1" y="164.1">GND</text>
<text x="260.4" y="162.1">P8 Out</text>
<text x="260.4" y="166.1">P9 Out</text>
<text x="260.4" y="170.2">RELAY 1</text>
<text x="260.4" y="174.2">RELAY 2</text>
<text x="260.4" y="178.3">P14 Out</text>
<text x="260.4" y="182.4">P1 Out</text>
<text x="260.4" y="186.4">P16 Out</text>
<text x="260.4" y="190.5">+5 v</text>
</g>
<g font-size="1.7" fill="#808080">
<text x="243.4" y="27.7">1</text>
<text x="118" y="31.8">1</text>
<text x="118" y="35.8">1</text>
<text x="243.4" y="31.8">1</text>
<text x="243.4" y="35.8">1</text>
<text x="118" y="39.9">1</text>
<text x="243.4" y="39.9">1</text>
<text x="118" y="43.9">1</text>
<text x="243.4" y="43.9">1</text>
<text x="118" y="48">1</text>
<text x="118" y="52.1">1</text>
<text x="243.4" y="48">1</text>
<text x="243.4" y="52.1">1</text>
<text x="118" y="56.1">1</text>
<text x="243.4" y="56.1">1</text>
<text x="118" y="60.2">1</text>
<text x="118" y="64.3">1</text>
<text x="118" y="68.3">1</text>
<text x="118" y="72.4">1</text>
<text x="118" y="76.5">1</text>
<text x="243.4" y="76.5">1</text>
<text x="118" y="80.5">1</text>
<text x="243.4" y="80.5">1</text>
<text x="118" y="84.6">1</text>
<text x="118" y="88.6">1</text>
<text x="243.4" y="84.6">1</text>
<text x="243.4" y="88.6">1</text>
<text x="243.4" y="92.7">1</text>
<text x="243.4" y="96.8">1</text>
<text x="243.4" y="100.8">1</text>
<text x="243.4" y="104.9">1</text>
<text x="243.4" y="119.1">1</text>
<text x="243.4" y="123.2">1</text>
<text x="243.4" y="127.2">1</text>
<text x="243.4" y="131.3">1</text>
<text x="243.4" y="135.4">1</text>
<text x="24.6" y="143.5">1</text>
<text x="24.6" y="139.4">1</text>
<text x="42.9" y="143.5">1</text>
<text x="243.4" y="139.4">1</text>
<text x="243.4" y="143.5">1</text>
<text x="24.6" y="147.6">1</text>
<text x="42.9" y="147.6">1</text>
<text x="243.4" y="147.6">1</text>
<text x="24.6" y="151.6">1</text>
<text x="24.6" y="155.7">1</text>
<text x="42.9" y="151.6">1</text>
<text x="42.9" y="155.7">1</text>
<text x="24.6" y="159.7">1</text>
<text x="42.9" y="159.7">1</text>
<text x="243.4" y="161.8">1</text>
<text x="24.6" y="163.8">1</text>
<text x="24.6" y="167.9">1</text>
<text x="42.9" y="163.8">1</text>
<text x="243.4" y="165.8">1</text>
<text x="120.1" y="169.9">1</text>
<text x="120.1" y="174">1</text>
<text x="243.4" y="169.9">1</text>
<text x="243.4" y="174">1</text>
<text x="120.1" y="178">1</text>
<text x="243.4" y="178">1</text>
<text x="120.1" y="182.1">1</text>
<text x="243.4" y="182.1">1</text>
<text x="120.1" y="186.2">1</text>
<text x="120.1" y="190.2">1</text>
<text x="243.4" y="186.2">1</text>
<text x="243.4" y="190.2">1</text>
<text x="28.5" y="194.7" transform="rotate(-90 28.5 194.7)">1</text>
<text x="32.6" y="194.7" transform="rotate(-90 32.6 194.7)">1</text>
<text x="36.7" y="194.7" transform="rotate(-90 36.7 194.7)">1</text>
<text x="40.7" y="194.7" transform="rotate(-90 40.7 194.7)">1</text>
<text x="44.8" y="194.7" transform="rotate(-90 44.8 194.7)">1</text>
<text x="48.9" y="194.7" transform="rotate(-90 48.9 194.7)">1</text>
<text x="52.9" y="194.7" transform="rotate(-90 52.9 194.7)">1</text>
<text x="57" y="194.7" transform="rotate(-90 57 194.7)">1</text>
<text x="61" y="194.7" transform="rotate(-90 61 194.7)">1</text>
<text x="65.1" y="194.7" transform="rotate(-90 65.1 194.7)">1</text>
<text x="69.2" y="194.7" transform="rotate(-90 69.2 194.7)">1</text>
<text x="73.2" y="194.7" transform="rotate(-90 73.2 194.7)">1</text>
</g>
</svg>
